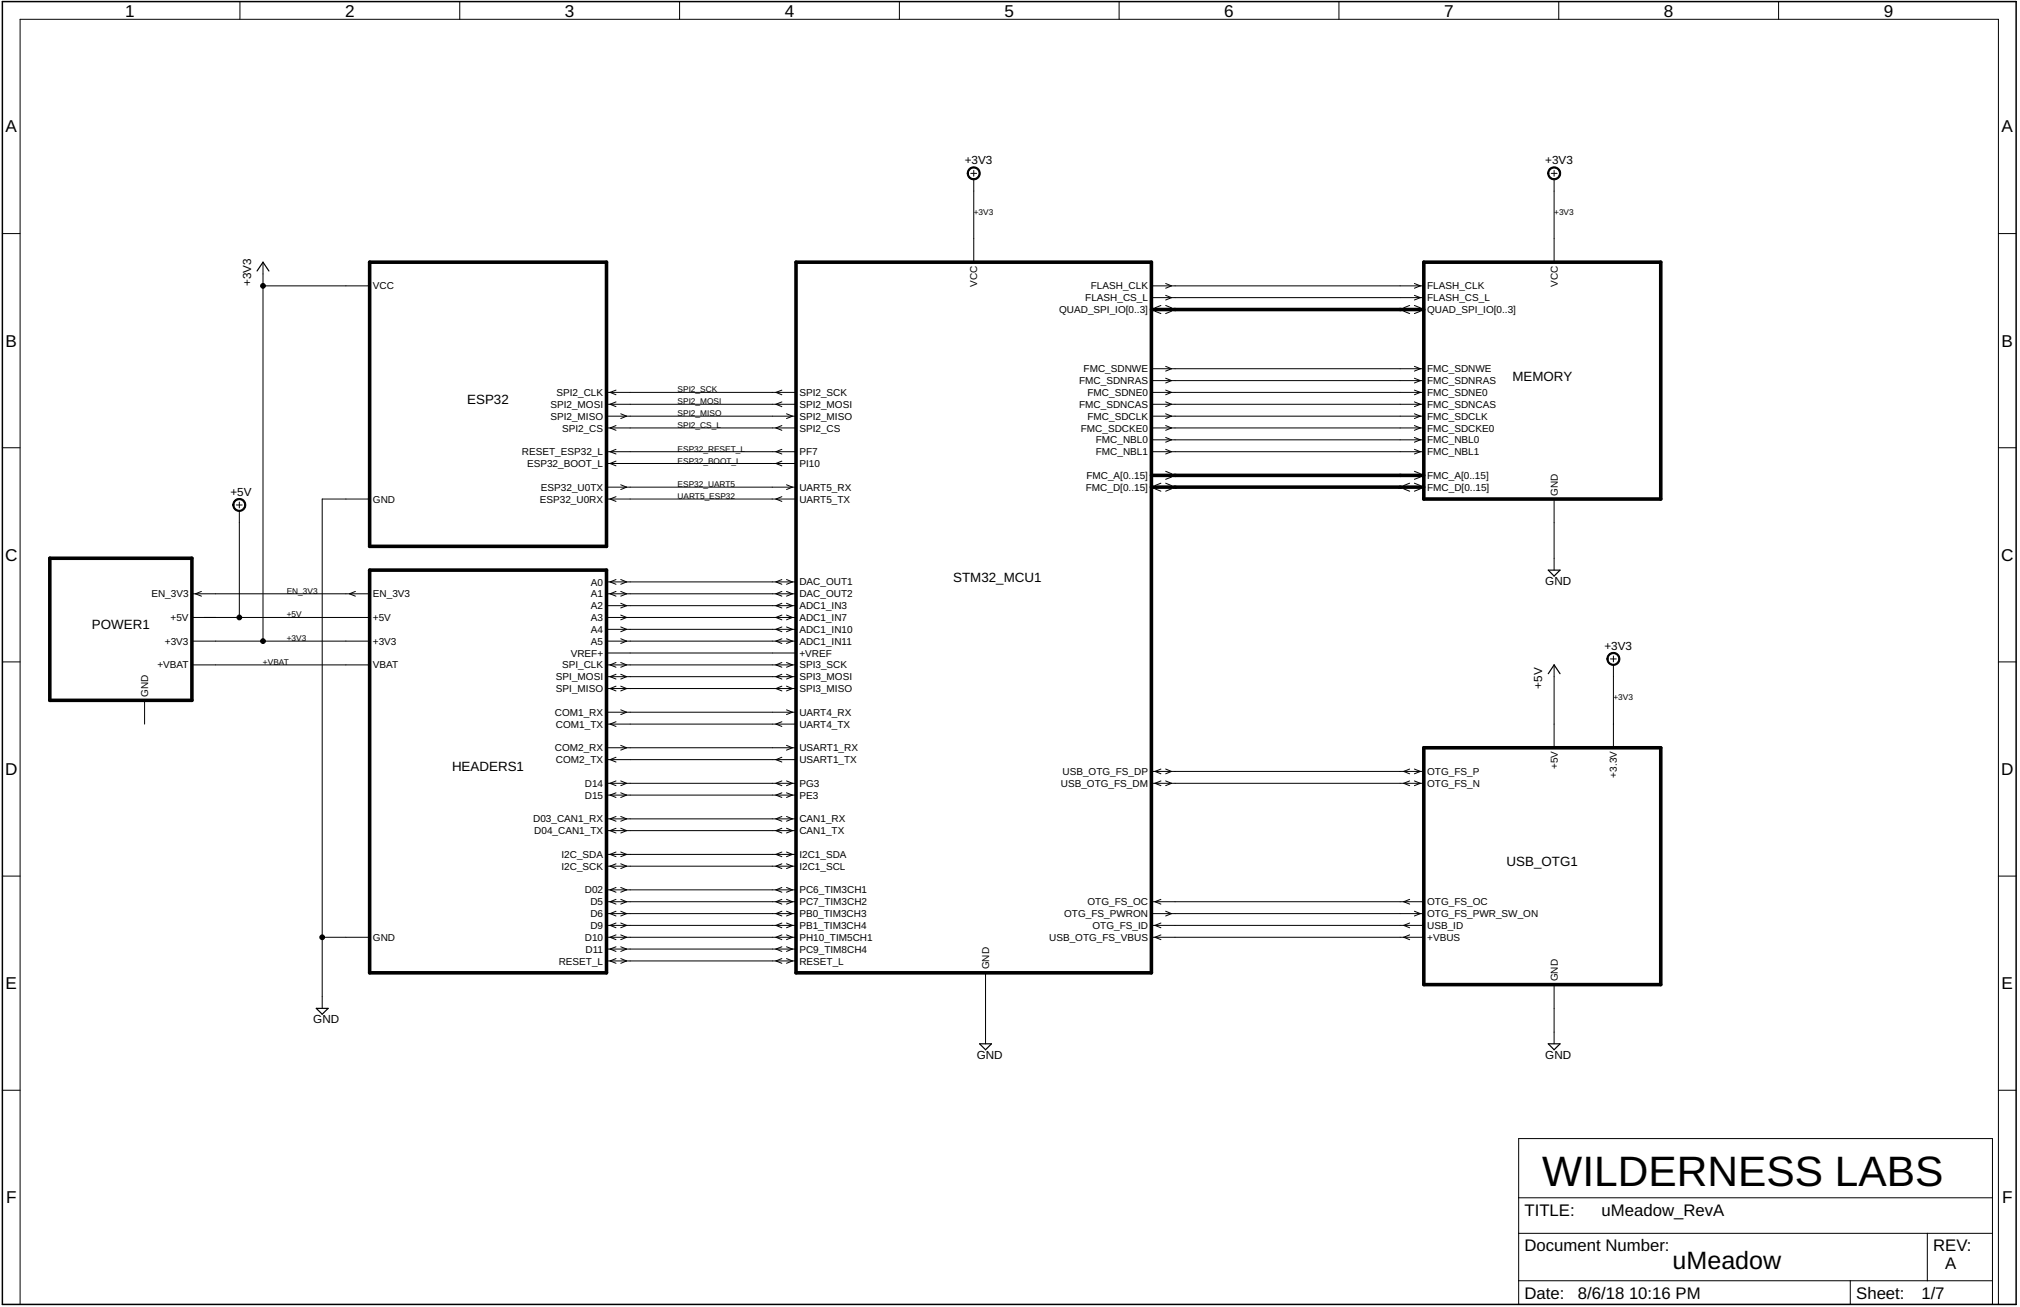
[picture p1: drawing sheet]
<svg xmlns="http://www.w3.org/2000/svg" width="432mm" height="279mm" viewBox="0 0 432 279" stroke-linecap="round" stroke-linejoin="round" font-family="sans-serif">
<path d="M.5 .3h430.5v278.5h-430.5z" fill="none" stroke="#000" stroke-width=".32"/>
<g fill="none" stroke="#000" stroke-width=".21">
<path d="M51.3 .3v3.8M98.3 .3v3.8M145.3 .3v3.8M192.3 .3v3.8M239.2 .3v3.8M286.2 .3v3.8M333.2 .3v3.8M380.2 .3v3.8M207.5 37.1h1.3M208.2 36.4v1.3M208.2 38.3v17.7M331.6 37.1h1.2"/>
<path d="M332.2 36.4v1.3M332.2 38.3v17.7M.5 49.9h3.8M56.2 56v81.1M427.2 49.9h3.8M56.2 61.1h22.8M246.1 61.1h58.3M246.1 63.6h58.3M246.1 78.8h58.3M246.9 66.5l1.3 .5M248.2 65.3l-1.3 .5M249.2 78.3l1.2 .5-1.2 .5"/>
<path d="M249.2 60.6l1.2 .5-1.2 .5M249.2 63.1l1.2 .5-1.2 .5M249.2 65.3l1.2 .5M250.4 66.5l-1.2 .5M300.1 66.5l1.2 .5M301.3 65.3l-1.2 .5M302.3 78.3l1.3 .5-1.3 .5M302.3 60.6l1.3 .5-1.3 .5M302.3 63.1l1.3 .5-1.3 .5M302.3 65.3l1.3 .5M303.6 66.5l-1.3 .5M.5 95.7h3.8"/>
<path d="M129.6 96.6h40.6M129.6 83.9h40.6M129.6 86.4h40.6M129.6 89h40.6M129.6 91.5h40.6M129.6 99.1h40.6M131.7 83.4l-1.3 .5 1.3 .5M131.7 85.9l-1.3 .5 1.3 .5M131.7 91l-1.3 .5 1.3 .5M131.7 96.1l-1.3 .5 1.3 .4M131.7 98.6l-1.3 .5 1.3 .5M132.7 88.5l1.2 .5-1.2 .5"/>
<path d="M167.1 83.4l-1.2 .5 1.2 .5M167.1 85.9l-1.2 .5 1.2 .5M167.1 91l-1.2 .5 1.2 .5M167.1 96.1l-1.2 .5 1.2 .4M167.1 98.6l-1.2 .5 1.2 .5M168.1 88.5l1.3 .5-1.3 .5M246.1 96.6h58.3M246.1 81.4h58.3M246.1 83.9h58.3M246.1 86.4h58.3M246.1 89h58.3M246.1 91.5h58.3"/>
<path d="M246.1 94h58.3M249.2 96.1l1.2 .5-1.2 .4M249.2 93.5l1.2 .5-1.2 .5M249.2 91l1.2 .5-1.2 .5M249.2 88.5l1.2 .5-1.2 .5M249.2 85.9l1.2 .5-1.2 .5M249.2 83.4l1.2 .5-1.2 .5M249.2 80.9l1.2 .5-1.2 .5M302.3 96.1l1.3 .5-1.3 .4M302.3 93.5l1.3 .5-1.3 .5M302.3 91l1.3 .5-1.3 .5M302.3 88.5l1.3 .5-1.3 .5"/>
<path d="M302.3 85.9l1.3 .5-1.3 .5M302.3 83.4l1.3 .5-1.3 .5M302.3 80.9l1.3 .5-1.3 .5M427.2 95.7h3.8M50.5 107.9h1.3M51.2 107.3v1.3M51.2 109.2v22.8M79 106.7h-10.1v108.9M129.6 104.1h40.6M129.6 106.7h40.6M131.7 106.2l-1.3 .5 1.3 .5M132.7 103.6l1.2 .5-1.2 .5"/>
<path d="M167.1 106.2l-1.2 .5 1.2 .5M168.1 103.6l1.3 .5-1.3 .5M246.9 104.5l1.3 .5M248.2 103.3l-1.3 .5M249.2 100.8l1.2 .5M249.2 103.3l1.2 .5M250.4 102l-1.2 .5M250.4 104.5l-1.2 .5M300.1 104.5l1.2 .5M301.3 103.3l-1.2 .5M302.3 100.8l1.3 .5M302.3 103.3l1.3 .5"/>
<path d="M303.6 102l-1.3 .5M303.6 104.5l-1.3 .5M332.2 106.7v15.2M41 137.1h38M41 132h38M41 126.9h38M43.1 126.4l-1.3 .5 1.3 .5M76 126.4l-1.3 .5 1.3 .5M129.6 137.1h40.6M129.6 132h40.6M129.6 126.9h40.6M129.6 124.4h40.6"/>
<path d="M129.6 129.5h40.6M129.6 134.5h40.6M129.6 139.6h40.6M131.7 123.9l-1.3 .5 1.3 .5M131.7 126.4l-1.3 .5 1.3 .5M132.7 123.9l1.2 .5-1.2 .5M132.7 126.4l1.2 .5-1.2 .5M132.7 129l1.2 .5-1.2 .5M132.7 131.5l1.2 .5-1.2 .5M132.7 134l1.2 .5-1.2 .5M132.7 136.5l1.2 .6-1.2 .5M167.1 123.9l-1.2 .5 1.2 .5"/>
<path d="M167.1 126.4l-1.2 .5 1.2 .5M167.1 131.5l-1.2 .5 1.2 .5M167.1 134l-1.2 .5 1.2 .5M167.1 136.5l-1.2 .6 1.2 .5M167.1 129l-1.2 .5 1.2 .5M168.1 123.9l1.3 .5-1.3 .5M168.1 126.4l1.3 .5-1.3 .5M168.1 131.5l1.3 .5-1.3 .5M168.1 134l1.3 .5-1.3 .5M168.1 136.5l1.3 .6-1.3 .5M168.1 129l1.3 .5-1.3 .5M.5 141.5h3.8"/>
<path d="M30.9 149.7v5.1M41 142.1h38M129.6 142.1h40.6M129.6 144.7h40.6M129.6 147.2h40.6M129.6 152.3h40.6M129.6 154.8h40.6M129.6 159.9h40.6M131.7 141.6l-1.3 .5 1.3 .5M131.7 144.1l-1.3 .6 1.3 .5M131.7 146.7l-1.3 .5 1.3 .5M131.7 154.3l-1.3 .5 1.3 .5"/>
<path d="M132.7 141.6l1.2 .5-1.2 .5M132.7 144.1l1.2 .6-1.2 .5M132.7 146.7l1.2 .5-1.2 .5M132.7 151.7l1.2 .6-1.2 .5M132.7 159.3l1.2 .6-1.2 .5M167.1 141.6l-1.2 .5 1.2 .5M167.1 144.1l-1.2 .6 1.2 .5M167.1 146.7l-1.2 .5 1.2 .5M167.1 154.3l-1.2 .5 1.2 .5M168.1 141.6l1.3 .5-1.3 .5M168.1 144.1l1.3 .6-1.3 .5M168.1 146.7l1.3 .5-1.3 .5"/>
<path d="M168.1 151.7l1.3 .6-1.3 .5M168.1 159.3l1.3 .6-1.3 .5M332.2 142.1v17.8M344.3 140.9h1.2M344.9 140.2v1.3M344.9 142.1v17.8M427.2 141.5h3.8M129.6 162.4h40.6M129.6 167.4h40.6M129.6 170h40.6M129.6 175h40.6M129.6 177.6h40.6"/>
<path d="M131.7 161.9l-1.3 .5 1.3 .5M131.7 166.9l-1.3 .5 1.3 .6M131.7 169.5l-1.3 .5 1.3 .5M131.7 174.5l-1.3 .5 1.3 .6M131.7 177.1l-1.3 .5 1.3 .5M132.7 166.9l1.2 .5-1.2 .6M132.7 169.5l1.2 .5-1.2 .5M132.7 174.5l1.2 .5-1.2 .6M132.7 177.1l1.2 .5-1.2 .5M167.1 161.9l-1.2 .5 1.2 .5M167.1 166.9l-1.2 .5 1.2 .6M167.1 169.5l-1.2 .5 1.2 .5"/>
<path d="M167.1 174.5l-1.2 .5 1.2 .6M167.1 177.1l-1.2 .5 1.2 .5M168.1 166.9l1.3 .5-1.3 .6M168.1 169.5l1.3 .5-1.3 .5M168.1 174.5l1.3 .5-1.3 .6M168.1 177.1l1.3 .5-1.3 .5M246.1 167.4h58.3M246.1 164.9h58.3M248.2 164.4l-1.3 .5 1.3 .5M248.2 166.9l-1.3 .5 1.3 .6M249.2 164.4l1.2 .5-1.2 .5M249.2 166.9l1.2 .5-1.2 .6"/>
<path d="M301.3 164.4l-1.2 .5 1.2 .5M301.3 166.9l-1.2 .5 1.2 .6M302.3 164.4l1.3 .5-1.3 .5M302.3 166.9l1.3 .5-1.3 .6M.5 187.3h3.8M129.6 182.6h40.6M129.6 185.2h40.6M129.6 190.2h40.6M129.6 192.8h40.6M129.6 195.3h40.6M129.6 197.8h40.6M131.7 182.1l-1.3 .5 1.3 .5"/>
<path d="M131.7 184.7l-1.3 .5 1.3 .5M131.7 189.7l-1.3 .5 1.3 .5M131.7 192.3l-1.3 .5 1.3 .5M131.7 194.8l-1.3 .5 1.3 .5M131.7 197.3l-1.3 .5 1.3 .5M131.7 199.9l-1.3 .5 1.3 .5M132.7 182.1l1.2 .5-1.2 .5M132.7 184.7l1.2 .5-1.2 .5M132.7 189.7l1.2 .5-1.2 .5M132.7 192.3l1.2 .5-1.2 .5M132.7 194.8l1.2 .5-1.2 .5M132.7 197.3l1.2 .5-1.2 .5"/>
<path d="M132.7 199.9l1.2 .5-1.2 .5M167.1 182.1l-1.2 .5 1.2 .5M167.1 184.7l-1.2 .5 1.2 .5M167.1 189.7l-1.2 .5 1.2 .5M167.1 192.3l-1.2 .5 1.2 .5M167.1 194.8l-1.2 .5 1.2 .5M167.1 197.3l-1.2 .5 1.2 .5M167.1 199.9l-1.2 .5 1.2 .5M168.1 182.1l1.3 .5-1.3 .5M168.1 184.7l1.3 .5-1.3 .5M168.1 189.7l1.3 .5-1.3 .5M168.1 192.3l1.3 .5-1.3 .5"/>
<path d="M168.1 194.8l1.3 .5-1.3 .5M168.1 197.3l1.3 .5-1.3 .5M168.1 199.9l1.3 .5-1.3 .5M246.1 192.8h58.3M246.1 195.3h58.3M246.1 197.8h58.3M248.2 192.3l-1.3 .5 1.3 .5M248.2 197.3l-1.3 .5 1.3 .5M248.2 199.9l-1.3 .5 1.3 .5M249.2 194.8l1.2 .5-1.2 .5M301.3 199.9l-1.2 .5 1.2 .5M301.3 197.3l-1.2 .5 1.2 .5"/>
<path d="M301.3 192.3l-1.2 .5 1.2 .5M302.3 194.8l1.3 .5-1.3 .5M427.2 187.3h3.8M68.9 200.4h10.1M129.6 200.4h40.6M129.6 202.9h40.6M129.6 205.4h40.6M131.7 202.4l-1.3 .5 1.3 .5M131.7 204.9l-1.3 .5 1.3 .5M132.7 202.4l1.2 .5-1.2 .5M132.7 204.9l1.2 .5-1.2 .5M167.1 202.4l-1.2 .5 1.2 .5"/>
<path d="M167.1 204.9l-1.2 .5 1.2 .5M168.1 202.4l1.3 .5-1.3 .5M168.1 204.9l1.3 .5-1.3 .5M210.7 208v15.1M246.1 200.4h58.3M332.2 210.5v12.6M.5 233.1h3.8M427.2 233.1h3.8M324.6 243.4h101.3v35.4h-101.3zM324.6 256.1h101.3M4.3 278.8v-274.7h422.9v274.7M324.6 263.7h101.3"/>
<path d="M324.6 273.8h101.3M395.5 273.8v5M412 263.7v10.1"/>
</g>
<path d="M54.9 57.9l1.3-1.9 1.3 1.9M331 121.9h2.5l-1.3 1.2zM331 144l1.2-1.9 1.3 1.9M67.6 215.6h2.5l-1.2 1.2zM209.4 223.1h2.5l-1.2 1.3zM331 223.1h2.5l-1.3 1.3z" fill="none" stroke="#000" stroke-width=".25"/>
<g fill="#000" stroke="#000" stroke-width=".21">
<path d="M207.1 36.1a1.4 1.4 0 0 1 2.2 .2 1.4 1.4 0 0 1-.8 2.1 1.4 1.4 0 0 1-1.7-1.3h.2a1.14 1.14 0 0 1 1.7-1 1.14 1.14 0 0 1 .1 1.9 1.14 1.14 0 0 1-1.8-.7v-.2h-.2z" fill-rule="evenodd"/>
<path d="M331.2 36.1a1.4 1.4 0 0 1 2.2 .2 1.4 1.4 0 0 1-.8 2.1 1.4 1.4 0 0 1-1.8-1.3h.3a1.14 1.14 0 0 1 1.7-1 1.14 1.14 0 0 1 .1 1.9 1.14 1.14 0 0 1-1.8-.7v-.2h-.3z" fill-rule="evenodd"/>
<path d="M50.1 107a1.39 1.39 0 0 1 2.2 .2 1.39 1.39 0 0 1-.8 2.1 1.39 1.39 0 0 1-1.7-1.4h.2a1.14 1.14 0 0 1 1.7-.9 1.14 1.14 0 0 1 .1 1.9 1.14 1.14 0 0 1-1.8-.7v-.3h-.2z" fill-rule="evenodd"/>
<path d="M343.9 139.9a1.39 1.39 0 0 1 2.2 .3 1.39 1.39 0 0 1-.8 2 1.39 1.39 0 0 1-1.8-1.3h.2a1.14 1.14 0 0 1 1.7-1 1.14 1.14 0 0 1 .2 1.9 1.14 1.14 0 0 1-1.8-.7l-.1-.2h-.2z" fill-rule="evenodd"/>
<circle cx="56.2" cy="61.1" r=".51"/>
<circle cx="51.2" cy="132" r=".51"/>
<circle cx="56.2" cy="137.1" r=".51"/>
<circle cx="68.9" cy="200.4" r=".51"/>
</g>
<path d="M79 56h50.6v60.8h-50.6zM170.2 56h75.9v152h-75.9zM304.4 56h50.6v50.7h-50.6zM246.1 66.2h58.3M10.6 119.3h30.4v30.4h-30.4zM246.1 104.1h58.3M246.1 101.6h58.3M79 121.9h50.6v86.1h-50.6zM304.4 159.9h50.6v50.6h-50.6z" fill="none" stroke="#000" stroke-width=".76"/>
<text font-size="9.1" x="329.7" y="253.5">WILDERNESS LABS</text>
<text font-size="5.4" x="357.5" y="271.3">uMeadow</text>
<g font-size="3.7">
<text x="26.8" y="3.5">1</text>
<text x="73.8" y="3.5">2</text>
<text x="120.8" y="3.5">3</text>
<text x="167.7" y="3.5">4</text>
<text x="214.7" y="3.5">5</text>
<text x="261.7" y="3.5">6</text>
<text x="308.7" y="3.5">7</text>
<text x="355.7" y="3.5">8</text>
<text x="402.7" y="3.5">9</text>
<text x="1.2" y="28.3">A</text>
<text x="427.9" y="28.3">A</text>
<text x="1.2" y="74.1">B</text>
<text x="427.9" y="74.1">B</text>
<text x="1.1" y="119.9">C</text>
<text x="427.8" y="119.9">C</text>
<text x="1.1" y="165.7">D</text>
<text x="427.8" y="165.7">D</text>
<text x="1.2" y="211.5">E</text>
<text x="427.9" y="211.5">E</text>
<text x="1.3" y="257.2">F</text>
<text x="428" y="257.2">F</text>
</g>
<g font-size="3.6">
<text x="325.9" y="259.9">TITLE:</text>
<text x="342.3" y="259.9">uMeadow_RevA</text>
<text x="325.9" y="267.5">Document Number:</text>
<text x="413.2" y="267.5">REV:</text>
<text x="415.8" y="271.3">A</text>
<text x="325.9" y="277.6">Date:</text>
<text x="337.3" y="277.6">8/6/18</text>
<text x="348.2" y="277.6">10:16 PM</text>
<text x="396.8" y="277.6">Sheet:</text>
<text x="410.7" y="277.6">1/7</text>
</g>
<g font-size="2.9">
<text x="323.3" y="81.4">MEMORY</text>
<text x="99.9" y="86.4">ESP32</text>
<text x="203.8" y="124.4">STM32_MCU1</text>
<text x="19.6" y="134.5">POWER1</text>
<text x="96.6" y="164.9">HEADERS1</text>
<text x="322.1" y="185.2">USB_OTG1</text>
</g>
<g font-size="2.5">
<text x="206.2" y="35.2">+3V3</text>
<text x="330.3" y="35.2">+3V3</text>
<text x="53.7" y="61.1" transform="rotate(-90 53.7 61.1)">+3V3</text>
<text x="49.3" y="106">+5V</text>
<text x="330.3" y="125">GND</text>
<text x="343" y="139">+3V3</text>
<text x="329.7" y="147.2" transform="rotate(-90 329.7 147.2)">+5V</text>
<text x="67" y="218.7">GND</text>
<text x="208.8" y="226.3">GND</text>
<text x="330.3" y="226.3">GND</text>
</g>
<g font-size="2.1">
<text x="79.7" y="61.9">VCC</text>
<text x="208.9" y="61.3" transform="rotate(-90 208.9 61.3)">VCC</text>
<text x="232" y="64.4">FLASH_CS_L</text>
<text x="233.2" y="61.9">FLASH_CLK</text>
<text x="305.1" y="61.9">FLASH_CLK</text>
<text x="305.1" y="64.4">FLASH_CS_L</text>
<text x="333" y="61.3" transform="rotate(-90 333 61.3)">VCC</text>
<text x="226.4" y="66.9">QUAD_SPI_IO[0..3]</text>
<text x="305.1" y="66.9">QUAD_SPI_IO[0..3]</text>
<text x="230.7" y="82.1">FMC_SDNRAS</text>
<text x="231.6" y="79.6">FMC_SDNWE</text>
<text x="305.1" y="82.1">FMC_SDNRAS</text>
<text x="305.1" y="79.6">FMC_SDNWE</text>
<text x="117.7" y="87.2">SPI2_MOSI</text>
<text x="117.7" y="89.7">SPI2_MISO</text>
<text x="118.9" y="84.7">SPI2_CLK</text>
<text x="170.9" y="84.7">SPI2_SCK</text>
<text x="170.9" y="87.2">SPI2_MOSI</text>
<text x="170.9" y="89.7">SPI2_MISO</text>
<text x="230.7" y="87.2">FMC_SDNCAS</text>
<text x="232.5" y="89.7">FMC_SDCLK</text>
<text x="232.5" y="84.7">FMC_SDNE0</text>
<text x="305.1" y="89.7">FMC_SDCLK</text>
<text x="305.1" y="87.2">FMC_SDNCAS</text>
<text x="305.1" y="84.7">FMC_SDNE0</text>
<text x="120.2" y="92.3">SPI2_CS</text>
<text x="170.9" y="92.2">SPI2_CS</text>
<text x="231" y="92.3">FMC_SDCKE0</text>
<text x="234.2" y="94.8">FMC_NBL0</text>
<text x="305.1" y="94.8">FMC_NBL0</text>
<text x="305.1" y="92.2">FMC_SDCKE0</text>
<text x="111.6" y="97.3">RESET_ESP32_L</text>
<text x="112.7" y="99.8">ESP32_BOOT_L</text>
<text x="170.9" y="97.3">PF7</text>
<text x="170.9" y="99.8">PI10</text>
<text x="234.2" y="97.3">FMC_NBL1</text>
<text x="305.1" y="97.3">FMC_NBL1</text>
<text x="79.7" y="107.4">GND</text>
<text x="115.4" y="107.4">ESP32_U0RX</text>
<text x="115.6" y="104.9">ESP32_U0TX</text>
<text x="170.9" y="104.9">UART5_RX</text>
<text x="170.9" y="107.4">UART5_TX</text>
<text x="232.1" y="104.9">FMC_D[0..15]</text>
<text x="232.2" y="102.4">FMC_A[0..15]</text>
<text x="305.1" y="102.4">FMC_A[0..15]</text>
<text x="305.1" y="104.9">FMC_D[0..15]</text>
<text x="333" y="106" transform="rotate(-90 333 106)">GND</text>
<text x="126.3" y="125.2">A0</text>
<text x="170.9" y="125.2">DAC_OUT1</text>
<text x="32.4" y="127.7">EN_3V3</text>
<text x="79.7" y="127.7">EN_3V3</text>
<text x="126.3" y="127.7">A1</text>
<text x="126.3" y="130.2">A2</text>
<text x="170.9" y="127.7">DAC_OUT2</text>
<text x="170.9" y="130.2">ADC1_IN3</text>
<text x="35.3" y="137.8">+3V3</text>
<text x="36.5" y="132.8">+5V</text>
<text x="79.7" y="132.8">+5V</text>
<text x="79.7" y="137.8">+3V3</text>
<text x="126.3" y="132.8">A3</text>
<text x="126.3" y="135.3">A4</text>
<text x="126.3" y="137.8">A5</text>
<text x="170.9" y="132.8">ADC1_IN7</text>
<text x="170.9" y="135.3">ADC1_IN10</text>
<text x="170.9" y="137.8">ADC1_IN11</text>
<text x="33.6" y="142.9">+VBAT</text>
<text x="79.7" y="142.9">VBAT</text>
<text x="120.2" y="142.9">SPI_CLK</text>
<text x="122" y="140.4">VREF+</text>
<text x="170.9" y="140.4">+VREF</text>
<text x="170.9" y="142.9">SPI3_SCK</text>
<text x="31.7" y="149" transform="rotate(-90 31.7 149)">GND</text>
<text x="118.8" y="145.4">SPI_MOSI</text>
<text x="118.8" y="148">SPI_MISO</text>
<text x="170.9" y="145.4">SPI3_MOSI</text>
<text x="170.9" y="148">SPI3_MISO</text>
<text x="118.6" y="153">COM1_RX</text>
<text x="118.8" y="155.6">COM1_TX</text>
<text x="170.9" y="153">UART4_RX</text>
<text x="170.9" y="155.5">UART4_TX</text>
<text x="118.6" y="160.6">COM2_RX</text>
<text x="170.9" y="160.6">USART1_RX</text>
<text x="118.8" y="163.1">COM2_TX</text>
<text x="170.9" y="163.1">USART1_TX</text>
<text x="227.1" y="165.7">USB_OTG_FS_DP</text>
<text x="305.1" y="165.7">OTG_FS_P</text>
<text x="333" y="164.4" transform="rotate(-90 333 164.4)">+5V</text>
<text x="345.6" y="166.2" transform="rotate(-90 345.6 166.2)">+3.3V</text>
<text x="125" y="168.2">D14</text>
<text x="125" y="170.7">D15</text>
<text x="170.9" y="168.2">PG3</text>
<text x="170.9" y="170.7">PE3</text>
<text x="226.8" y="168.2">USB_OTG_FS_DM</text>
<text x="305.1" y="168.2">OTG_FS_N</text>
<text x="114" y="175.8">D03_CAN1_RX</text>
<text x="114.2" y="178.3">D04_CAN1_TX</text>
<text x="170.9" y="175.8">CAN1_RX</text>
<text x="170.9" y="178.3">CAN1_TX</text>
<text x="120" y="183.4">I2C_SDA</text>
<text x="120" y="185.9">I2C_SCK</text>
<text x="170.9" y="183.4">I2C1_SDA</text>
<text x="170.9" y="185.9">I2C1_SCL</text>
<text x="125" y="191">D02</text>
<text x="170.9" y="191">PC6_TIM3CH1</text>
<text x="126.2" y="193.5">D5</text>
<text x="126.2" y="196.1">D6</text>
<text x="170.9" y="193.5">PC7_TIM3CH2</text>
<text x="170.9" y="196.1">PB0_TIM3CH3</text>
<text x="227.5" y="196.1">OTG_FS_PWRON</text>
<text x="232.5" y="193.5">OTG_FS_OC</text>
<text x="305.1" y="196.1">OTG_FS_PWR_SW_ON</text>
<text x="305.1" y="193.5">OTG_FS_OC</text>
<text x="79.7" y="201.1">GND</text>
<text x="125" y="201.1">D10</text>
<text x="125.2" y="203.7">D11</text>
<text x="126.2" y="198.6">D9</text>
<text x="170.9" y="198.6">PB1_TIM3CH4</text>
<text x="170.9" y="201.1">PH10_TIM5CH1</text>
<text x="170.9" y="203.7">PC9_TIM8CH4</text>
<text x="224.3" y="201.1">USB_OTG_FS_VBUS</text>
<text x="233.5" y="198.6">OTG_FS_ID</text>
<text x="305.1" y="201.1">+VBUS</text>
<text x="305.1" y="198.6">USB_ID</text>
<text x="119.4" y="206.2">RESET_L</text>
<text x="170.9" y="206.2">RESET_L</text>
<text x="211.4" y="207.2" transform="rotate(-90 211.4 207.2)">GND</text>
<text x="333" y="209.8" transform="rotate(-90 333 209.8)">GND</text>
</g>
<g font-size="1.8">
<text x="208.1" y="45.9">+3V3</text>
<text x="332.2" y="45.9">+3V3</text>
<text x="144.8" y="83.9">SPI2_SCK</text>
<text x="144.8" y="86.4">SPI2_MOSI</text>
<text x="144.8" y="89">SPI2_MISO</text>
<text x="144.8" y="91.5">SPI2_CS_L</text>
<text x="144.8" y="96.6">ESP32_RESET_L</text>
<text x="144.8" y="99.1">ESP32_BOOT_L</text>
<text x="144.8" y="104.1">ESP32_UART5</text>
<text x="144.8" y="106.7">UART5_ESP32</text>
<text x="61.3" y="132">+5V</text>
<text x="61.3" y="126.9">EN_3V3</text>
<text x="61.3" y="137.1">+3V3</text>
<text x="56.2" y="142.1">+VBAT</text>
<text x="344.9" y="149.7">+3V3</text>
</g>
</svg>
